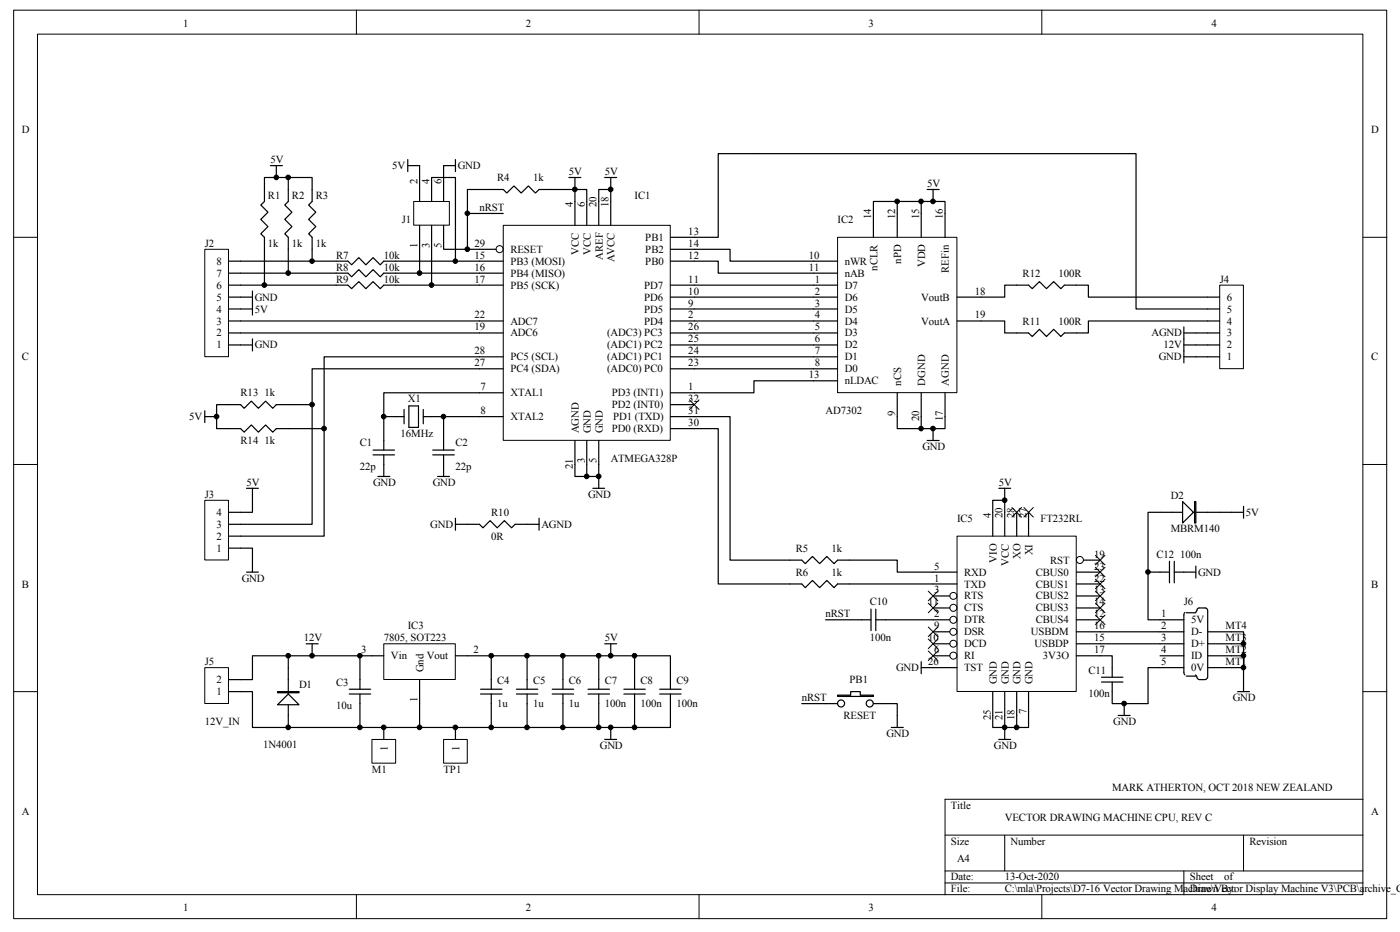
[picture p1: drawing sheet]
<svg xmlns="http://www.w3.org/2000/svg" width="420mm" height="280mm" viewBox="0 0 420 280" stroke-linecap="round" stroke-linejoin="round" font-family="sans-serif">
<g fill="none" stroke="#000" stroke-width=".3">
<path d="M4.1 3h412.1v272.6h-412.1zM11.2 10.2h397.8v258.2h-397.8zM107 3v7.2M209.8 3v7.2M312.7 3v7.2M4.1 71.2h7.1M409.1 71.2h7.1M4.1 139.4h7.1M409.1 139.4h7.1M4.1 207.5h7.1M409.1 207.5h7.1M409.1 239.8h-125.5v28.7"/>
<path d="M283.6 250.6h125.5M301.5 250.6v10.7M373.2 250.6v10.7M107 268.5v7.2M209.8 268.5v7.2M283.6 261.3h125.5M283.6 264.9h125.5M312.7 268.5v7.2M355.3 261.3v7.2"/>
</g>
<g fill="none" stroke="#000" stroke-width=".36">
<path d="M91.9 193.2h3.6M93.7 193.2v3.6M111.6 196.8h-3.6v10M181.5 193.2h3.6M183.3 193.2v3.6M104.8 206.8h6.4M104.8 208.2h6.4M108 208.2v2.9M125.9 207.5v10.8M144.2 206.8h6.5M144.2 208.2h6.5M147.4 203.9v2.9"/>
<path d="M147.4 208.2v2.9M183.3 218.3v3.6M181.5 221.9h3.6"/>
</g>
<path d="M151.1 67.6h50.1v64.5h-50.1z" fill="#fff"/>
<g fill="none" stroke="#000" stroke-width=".3">
<path d="M151 67.6h50.2v64.5h-50.2z"/>
<circle cx="149.9" cy="74.8" r="1.06"/>
</g>
<g fill="none" stroke="#000" stroke-width=".36">
<path d="M81.1 49.7h3.6M82.9 49.7v3.6M86.5 53.3v7.2l-1 1 2.1 2.2-2.1 2.1 2.1 2.2-2.1 2.1 1 1.1v3.6M170.7 53.3h3.6M172.5 53.3v3.6M79.4 74.8v-3.6l-1.1-1.1 2.1-2.1-2.1-2.2 2.1-2.1-2.1-2.2 1.1-1v-7.2h14.3v7.2l-1.1 1 2.2 2.2-2.2 2.1 2.2 2.2-2.2 2.1 1.1 1.1v3.6M143.9 78.4h7.1M143.9 74.8h5M172.5 60.5v7.1M176.1 60.5v7.1M179.7 60.5v7.1M183.3 60.5v7.1"/>
<path d="M201.2 78.4h7.2M201.2 71.2h7.2M201.2 74.8h7.2M100.9 82h3.5l1.1 1.1 2.2-2.2 2.1 2.2 2.2-2.2 2.1 2.2 1.1-1.1h3.6M143.9 82h7.1M143.9 85.6h7.1M143.9 96.3h7.1M143.9 99.9h7.1M201.2 85.6h43M201.2 96.3h43M201.2 92.7h43M201.2 89.2h43"/>
<path d="M201.2 99.9h43M143.9 117.9h7.1M143.9 110.7h7.1M143.9 107.1h7.1M201.2 117.9h7.2M201.2 110.7h43M201.2 107.1h43M201.2 103.5h43M112 135h6.4M112 136.5h6.4M115.2 125v10M115.2 136.5v6.5"/>
<path d="M118.8 125h2.5M121.3 122.9v4.3M122.7 121.8h2.9v6.4h-2.9zM127 125h24M127 122.9v4.3M129.9 135h6.4M129.9 136.5h6.4M133.1 125v10M133.1 136.5v6.5M172.5 132.2v10.8h7.2v-10.8M176.1 132.2v10.8M201.2 125h7.2"/>
<path d="M201.2 128.6h7.2M201.2 121.4h7.2M113.4 143h3.6M131.3 143h3.6M177.9 146.5h3.6M179.7 143v3.5M158.2 196.8v10M168.9 196.8v10M179.7 196.8v10M155 206.8h6.4M155 208.2h6.4M158.2 208.2v10.1"/>
<path d="M165.7 206.8h6.5M165.7 208.2h6.5M168.9 208.2v10.1M176.5 206.8h6.4M176.5 208.2h6.4M179.7 208.2v10.1"/>
</g>
<path d="M61.5 74.8h7.1v32.2h-7.1z" fill="#fff"/>
<path d="M61.5 74.8h7.1v32.2h-7.1z" fill="none" stroke="#000" stroke-width=".3"/>
<path d="M122.4 47.9v3.6M122.4 49.7h3.5M147.4 56.9h3.6l1.1 1 2.2-2.1 2.1 2.1 2.2-2.1 2.1 2.1 1.1-1h3.5M68.6 78.4h3.6M68.6 99.9h3.6M68.6 96.3h3.6M68.6 92.7h7.2M68.6 89.2h7.2M68.6 85.6h3.6M68.6 82h3.6M75.8 87.3v7.2M68.6 103.5h3.6" fill="none" stroke="#000" stroke-width=".36"/>
<path d="M61.5 200.4h7.1v10.7h-7.1z" fill="#fff"/>
<path d="M61.5 200.3h7.1v10.8h-7.1z" fill="none" stroke="#000" stroke-width=".3"/>
<g fill="none" stroke="#000" stroke-width=".36">
<path d="M355.3 98.1v10.8M355.3 99.9h3.6M355.3 107.1h3.6M355.3 103.5h3.6M108 196.8h-32.2v7.1h-7.2M68.6 207.5h7.2v10.8h32.2M187.2 206.8h6.5M187.2 208.2h6.5M190.4 203.9v2.9M190.4 208.2v2.9M198 206.8h6.4M198 208.2h6.4"/>
<path d="M201.2 203.9v2.9M201.2 208.2v2.9"/>
</g>
<path d="M124.2 60.5h10.7v7.1h-10.7z" fill="#fff"/>
<path d="M124.2 60.5h10.7v7.1h-10.7z" fill="none" stroke="#000" stroke-width=".3"/>
<g fill="none" stroke="#000" stroke-width=".36">
<path d="M125.9 49.7v10.8M136.7 49.7h-3.6v10.8M136.7 47.9v3.6M147.4 56.9h-7.1v7.2M72.2 78.4h32.2l1.1 1.1 2.2-2.2 2.1 2.2 2.2-2.2 2.1 2.2 1.1-1.1h28.7M79.4 74.8v10.8M86.5 74.8v7.2M93.7 74.8v3.6M125.9 67.6v3.6M129.5 60.5v-7.2h7.2v25.1M129.5 67.6v3.6M133.1 67.6v7.2h10.8"/>
<path d="M151 64.1h-10.7v10.7M72.2 85.6h32.2l1.1 1 2.2-2.1 2.1 2.1 2.2-2.1 2.1 2.1 1.1-1h28.7M72.2 82h28.7M72.2 96.3h71.7M72.2 99.9h71.7M118.8 82h25.1M358.9 99.9h3.5M72.2 103.5h3.6M75.8 101.7v3.6M143.9 117.9h-28.7v7.1h3.6M247.8 211.1h3.6M262.1 211.1h3.6"/>
</g>
<path d="M251.4 208.6h3.9v-1.1h2.9v1.1h3.9v.4h-10.7z" fill-rule="evenodd" fill="#fff"/>
<g fill="none" stroke="#000" stroke-width=".36">
<path d="M240.6 211.1h7.2M251.4 208.6h3.9v-1.1h2.9v1.1h3.9v.4h-10.7zM267.5 218.3h3.6M269.3 214.7v3.6"/>
<circle cx="252.4" cy="211.1" r="1.06"/>
<circle cx="261" cy="211.1" r="1.06"/>
</g>
<path d="M287.3 160.9h35.7v46.6h-35.7z" fill="#fff"/>
<g fill="none" stroke="#000" stroke-width=".3">
<path d="M287.2 160.9h35.8v46.6h-35.8z"/>
<circle cx="286.1" cy="178.8" r="1.05"/>
<circle cx="324.1" cy="168" r="1.06"/>
<circle cx="286.1" cy="182.4" r="1.06"/>
<circle cx="286.1" cy="196.7" r="1.06"/>
<circle cx="286.1" cy="186" r="1.06"/>
<circle cx="286.1" cy="189.6" r="1.06"/>
<circle cx="286.1" cy="193.2" r="1.05"/>
</g>
<g fill="none" stroke="#000" stroke-width=".36">
<path d="M208.4 125h10.7v43.1h21.5l1.1 1 2.1-2.1 2.2 2.1 2.1-2.1 2.2 2.1 1.1-1h17.9v3.6h17.9M208.4 128.6h7.2v46.6h25l1.1 1.1 2.1-2.1 2.2 2.1 2.1-2.1 2.2 2.1 1.1-1.1h35.8M299.8 146.5h3.5M301.5 146.5v3.6M305.1 153.7v7.2M308.7 153.7v7.2M280 178.8h5.1M297.9 160.9v-10.8h3.6v10.8M323 175.2h7.2M323 178.8h7.2M323 171.7h7.2M325.2 168.1h5"/>
<path d="M247.8 186h13.6M261.4 182.8v6.4M262.8 186h22.3M262.8 182.8v6.4M280 189.6h5.1M280 193.2h5.1M280 196.8h5.1M280 182.4h5.1M323 189.6h7.2M323 193.2h7.2M323 196.8h7.2M323 186h7.2"/>
<path d="M323 182.4h7.2M348.1 189.6h7.2M348.1 193.2h7.2M348.1 196.8h7.2M348.1 186h7.2M355.3 184.6v17.2l.3 .7M355.6 183.8l-.3 .7M356 183.9h2.9M359.2 183.1l-.4 .6M359.9 182.4l-.5 .2-.2 .5M359.9 182.4l2.1 .1 .4 .6M362.4 189.6h7.2"/>
<path d="M362.4 193.2h7.2M362.4 196.8h7.2M362.4 183.1v20.1M280 200.3h7.2M297.9 207.5v10.8h10.8v-10.8M301.5 207.5v14.4M305.1 207.5v10.8M348.1 200.3h7.2M356 202.9h2.9M358.8 202.5l.4 .7M359.2 203.2l.2 .5 .5 .2M359.9 203.9h1.8"/>
<path d="M362.4 203.2l-.2 .5-.5 .2M362.4 200.3h7.2M299.8 221.9h3.5"/>
</g>
<path d="M115.2 193.2h21.4v10.7h-21.4z" fill="#fff"/>
<g fill="none" stroke="#000" stroke-width=".3">
<path d="M206.9 120l2.9 2.9M209.8 120l-2.9 2.9M303.7 152.3l2.9 2.9M306.6 152.3l-2.9 2.9M307.3 152.3l2.8 2.9M310.1 152.3l-2.8 2.9M278.6 177.4l2.9 2.9M281.5 177.4l-2.9 2.9M328.7 177.4l2.9 2.9M328.7 173.8l2.9 2.9M328.7 170.2l2.9 2.9M328.7 166.6l2.9 2.9"/>
<path d="M331.6 177.4l-2.9 2.9M331.6 173.8l-2.9 2.9M331.6 170.2l-2.9 2.9M331.6 166.6l-2.9 2.9M115.2 193.2h21.4v10.7h-21.4zM278.6 181l2.9 2.9M278.6 188.1l2.9 2.9M278.6 191.7l2.9 2.9M278.6 195.3l2.9 2.9M281.5 181l-2.9 2.9M281.5 188.1l-2.9 2.9M281.5 191.7l-2.9 2.9"/>
<path d="M281.5 195.3l-2.9 2.9M328.7 184.6l2.9 2.8M328.7 181l2.9 2.9M331.6 184.6l-2.9 2.8M331.6 181l-2.9 2.9"/>
</g>
<g fill="none" stroke="#000" stroke-width=".36">
<path d="M165.3 56.9h10.8v3.6M172.5 56.9v3.6M181.5 53.3h3.6M183.3 53.3v3.6M179.7 60.5v-3.6h3.6v3.6M348.1 153.7h17.9M351 171.7h-6.5v14.3h3.6M351 168.4v6.5M352.4 171.7h6.5M352.4 168.4v6.5M358.9 169.8v3.6M111.6 196.8h3.6"/>
<path d="M136.7 196.8h10.7v7.1M190.4 196.8v7.1M330.2 196.8h3.6v6.4M330.2 193.2h17.9M330.2 189.6h17.9M369.6 189.6h3.6v17.9M369.6 196.8h3.6M369.6 193.2h3.6M108 211.1v7.2h39.4v-7.2M125.9 203.9v3.6M190.4 211.1v7.2M330.6 204.6h6.4"/>
<path d="M330.6 203.2h6.4M335.6 214.7h3.6M337.4 211.1v3.6M348.1 200.3h-3.6v10.8h-10.7v-6.5M369.6 200.3h3.6M371.4 207.5h3.6"/>
</g>
<path d="M358.5 150.5h.4v6.4h-.4z" fill-rule="evenodd" fill="#fff"/>
<path d="M358.5 150.5h.4v6.4h-.4z" fill="none" stroke="#000" stroke-width=".36"/>
<path d="M354.9 150.5l3.3 3.2-3.3 3.2z" fill="#fff"/>
<g fill="none" stroke="#000" stroke-width=".36">
<path d="M226.3 46.1h-10.7v25.1h-7.2M125.9 71.2v10.8M129.5 71.2v14.4M74 146.5h3.5M75.8 146.5v3.6M348.1 153.7h-3.6v18M354.9 150.5l3.3 3.2-3.3 3.2zM366 153.7h7.2M373.2 151.9v3.6M74 171.7h3.5M75.8 168.1v3.6M147.4 196.8h53.8v7.1"/>
<path d="M201.2 211.1v7.2h-53.8M265.7 211.1h3.6v3.6"/>
</g>
<g fill="#000">
<circle cx="82.9" cy="53.2" r=".68"/>
<circle cx="86.5" cy="53.2" r=".7"/>
<circle cx="172.5" cy="56.8" r=".7"/>
<circle cx="183.3" cy="56.8" r=".7"/>
<circle cx="93.7" cy="78.4" r=".69"/>
<circle cx="136.7" cy="78.4" r=".69"/>
<circle cx="140.3" cy="74.8" r=".7"/>
<circle cx="140.3" cy="64" r=".69"/>
<circle cx="79.3" cy="85.5" r=".7"/>
<circle cx="86.5" cy="81.9" r=".7"/>
<circle cx="125.9" cy="81.9" r=".7"/>
<circle cx="129.5" cy="85.5" r=".7"/>
<circle cx="115.2" cy="125" r=".7"/>
<circle cx="133.1" cy="125" r=".68"/>
</g>
<g fill="none" stroke="#000" stroke-width=".3">
<circle cx="82.9" cy="53.2" r=".68"/>
<circle cx="86.5" cy="53.2" r=".7"/>
<circle cx="172.5" cy="56.8" r=".7"/>
<circle cx="183.3" cy="56.8" r=".7"/>
<circle cx="93.7" cy="78.4" r=".69"/>
<circle cx="136.7" cy="78.4" r=".69"/>
<circle cx="140.3" cy="74.8" r=".7"/>
<circle cx="140.3" cy="64" r=".69"/>
<circle cx="79.3" cy="85.5" r=".7"/>
<circle cx="86.5" cy="81.9" r=".7"/>
<circle cx="125.9" cy="81.9" r=".7"/>
<circle cx="129.5" cy="85.5" r=".7"/>
<circle cx="115.2" cy="125" r=".7"/>
<circle cx="133.1" cy="125" r=".68"/>
</g>
<path d="M61.5 150.2h7.1v17.8h-7.1z" fill="#fff"/>
<path d="M61.5 150.1h7.1v17.9h-7.1z" fill="none" stroke="#000" stroke-width=".3"/>
<path d="M143.9 110.7h-50.2v46.6h-25.1M75.8 150.1v3.6h-7.2M68.6 164.5h7.2v3.6M68.6 160.9h3.6" fill="none" stroke="#000" stroke-width=".36"/>
<path d="M133.2 221.9h7v7.1h-7z" fill="#fff"/>
<g fill="none" stroke="#000" stroke-width=".3">
<path d="M133.1 221.9h7.1v7.1h-7.1z"/>
<circle cx="176.1" cy="142.9" r=".7"/>
<circle cx="179.7" cy="142.9" r=".7"/>
</g>
<path d="M136.7 218.3v3.6" fill="none" stroke="#000" stroke-width=".36"/>
<g fill="#000">
<circle cx="176.1" cy="142.9" r=".7"/>
<circle cx="179.7" cy="142.9" r=".7"/>
</g>
<path d="M366.1 85.6h7.1v25h-7.1z" fill="#fff"/>
<path d="M366 85.6h7.2v25h-7.2z" fill="none" stroke="#000" stroke-width=".3"/>
<path d="M362.4 99.9h3.6M362.4 96.3h3.6M362.4 92.7h3.6M362.4 89.2h3.6M358.9 107.1h7.1M358.9 103.5h7.1" fill="none" stroke="#000" stroke-width=".36"/>
<path d="M111.7 221.9h7v7.1h-7z" fill="#fff"/>
<path d="M111.6 221.9h7.1v7.1h-7.1z" fill="none" stroke="#000" stroke-width=".3"/>
<path d="M136.7 157.3h7.2l1 1.1 2.2-2.2 2.1 2.2 2.2-2.2 2.1 2.2 1.1-1.1h7.2M136.7 155.5v3.6M161.8 155.5v3.6M86.5 200.3v18M115.2 218.3v3.6" fill="none" stroke="#000" stroke-width=".36"/>
<path d="M83.3 207.5h6.4v.4h-6.4z" fill-rule="evenodd" fill="#fff"/>
<path d="M83.3 207.5h6.4v.4h-6.4z" fill="none" stroke="#000" stroke-width=".36"/>
<path d="M83.3 211.5l3.2-3.3 3.2 3.3z" fill="#fff"/>
<path d="M86.5 196.8v3.5M276.5 198.5v3.6M86.5 208.2l3.2 3.3h-6.4zM276.5 200.3h3.5" fill="none" stroke="#000" stroke-width=".36"/>
<path d="M251.4 71.2h35.8v46.6h-35.8z" fill="#fff"/>
<g fill="none" stroke="#000" stroke-width=".3">
<path d="M251.4 71.2h35.8v46.6h-35.8z"/>
<circle cx="269.2" cy="60.4" r=".7"/>
<circle cx="276.4" cy="60.4" r=".68"/>
<circle cx="280" cy="60.4" r=".7"/>
<circle cx="65" cy="125" r=".7"/>
<circle cx="93.6" cy="121.4" r=".7"/>
<circle cx="97.2" cy="128.6" r=".7"/>
<circle cx="276.4" cy="128.6" r=".68"/>
<circle cx="280" cy="128.6" r=".7"/>
<circle cx="301.5" cy="150.1" r=".7"/>
<circle cx="344.5" cy="171.6" r=".69"/>
<circle cx="86.5" cy="196.7" r=".7"/>
<circle cx="93.6" cy="196.7" r=".7"/>
<circle cx="108" cy="196.7" r=".7"/>
<circle cx="147.4" cy="196.7" r=".7"/>
<circle cx="158.2" cy="196.7" r=".7"/>
<circle cx="168.9" cy="196.7" r=".7"/>
<circle cx="179.7" cy="196.7" r=".7"/>
<circle cx="183.3" cy="196.7" r=".7"/>
<circle cx="190.4" cy="196.7" r=".7"/>
<circle cx="373.2" cy="193.1" r=".7"/>
<circle cx="373.2" cy="196.7" r=".7"/>
<circle cx="86.5" cy="218.2" r=".7"/>
<circle cx="108" cy="218.2" r=".7"/>
<circle cx="115.2" cy="218.2" r=".7"/>
<circle cx="125.9" cy="218.2" r=".7"/>
<circle cx="136.7" cy="218.2" r=".7"/>
<circle cx="147.4" cy="218.2" r=".7"/>
<circle cx="158.2" cy="218.2" r=".7"/>
<circle cx="168.9" cy="218.2" r=".7"/>
<circle cx="179.7" cy="218.2" r=".7"/>
<circle cx="183.3" cy="218.2" r=".7"/>
<circle cx="190.4" cy="218.2" r=".7"/>
<circle cx="301.5" cy="218.2" r=".7"/>
<circle cx="305.1" cy="218.2" r=".7"/>
<circle cx="337.4" cy="211.1" r=".7"/>
<circle cx="373.2" cy="200.3" r=".7"/>
</g>
<g fill="none" stroke="#000" stroke-width=".36">
<path d="M226.3 46.1h114.6v46.6h21.5M278.2 56.9h3.6M280 56.9v3.6M208.4 78.4h7.2v3.6h35.8M208.4 74.8h10.7v3.6h32.3M262.1 71.2v-10.7h21.5v10.7M269.3 60.5v10.7M276.5 60.5v10.7M244.2 85.6h7.2M244.2 96.3h7.2M244.2 89.2h7.2M244.2 92.7h7.2"/>
<path d="M244.2 99.9h7.2M287.2 89.2h14.3v-3.6h7.2l1.1 1 2.1-2.1 2.2 2.1 2.1-2.1 2.2 2.1 1-1h7.2v3.6h35.8M287.2 96.3h14.3v3.6h7.2l1.1 1.1 2.1-2.2 2.2 2.2 2.1-2.2 2.2 2.2 1-1.1h7.2v-3.6h35.8M143.9 107.1h-46.6v53.8h-25.1M244.2 103.5h7.2M244.2 107.1h7.2M244.2 110.7h7.2M251.4 114.3h-25.1v3.6h-17.9M269.3 117.9v10.7h14.3v-10.7M276.5 117.9v10.7M61.5 123.2v3.6M61.5 125h3.5"/>
<path d="M93.7 121.4h-10.8l-1 1.1-2.2-2.1-2.2 2.1-2.1-2.1-2.1 2.1-1.1-1.1h-7.2v7.2h7.2l1.1 1.1 2.1-2.2 2.1 2.2 2.2-2.2 2.2 2.2 1-1.1h14.4M278.2 132.2h3.6M280 128.6v3.6"/>
</g>
<g fill="#000">
<circle cx="269.2" cy="60.4" r=".7"/>
<circle cx="276.4" cy="60.4" r=".68"/>
<circle cx="280" cy="60.4" r=".7"/>
<circle cx="65" cy="125" r=".7"/>
<circle cx="93.6" cy="121.4" r=".7"/>
<circle cx="97.2" cy="128.6" r=".7"/>
<circle cx="276.4" cy="128.6" r=".68"/>
<circle cx="280" cy="128.6" r=".7"/>
<circle cx="301.5" cy="150.1" r=".7"/>
<circle cx="344.5" cy="171.6" r=".69"/>
<circle cx="86.5" cy="196.7" r=".7"/>
<circle cx="93.6" cy="196.7" r=".7"/>
<circle cx="108" cy="196.7" r=".7"/>
<circle cx="147.4" cy="196.7" r=".7"/>
<circle cx="158.2" cy="196.7" r=".7"/>
<circle cx="168.9" cy="196.7" r=".7"/>
<circle cx="179.7" cy="196.7" r=".7"/>
<circle cx="183.3" cy="196.7" r=".7"/>
<circle cx="190.4" cy="196.7" r=".7"/>
<circle cx="373.2" cy="193.1" r=".7"/>
<circle cx="373.2" cy="196.7" r=".7"/>
<circle cx="86.5" cy="218.2" r=".7"/>
<circle cx="108" cy="218.2" r=".7"/>
<circle cx="115.2" cy="218.2" r=".7"/>
<circle cx="125.9" cy="218.2" r=".7"/>
<circle cx="136.7" cy="218.2" r=".7"/>
<circle cx="147.4" cy="218.2" r=".7"/>
<circle cx="158.2" cy="218.2" r=".7"/>
<circle cx="168.9" cy="218.2" r=".7"/>
<circle cx="179.7" cy="218.2" r=".7"/>
<circle cx="183.3" cy="218.2" r=".7"/>
<circle cx="190.4" cy="218.2" r=".7"/>
<circle cx="301.5" cy="218.2" r=".7"/>
<circle cx="305.1" cy="218.2" r=".7"/>
<circle cx="337.4" cy="211.1" r=".7"/>
<circle cx="373.2" cy="200.3" r=".7"/>
</g>
<g font-size="3.2">
<text x="55" y="8">1</text>
<text x="157.8" y="8">2</text>
<text x="260.7" y="8">3</text>
<text x="363.5" y="8">4</text>
<text x="6.6" y="40">D</text>
<text x="411.6" y="40">D</text>
<text x="81.1" y="48.9">5V</text>
<text x="117.7" y="50.7">5V</text>
<text x="137.4" y="50.7">GND</text>
<text x="170.7" y="52.5">5V</text>
<text x="181.5" y="52.5">5V</text>
<text x="80.4" y="59.7">R1</text>
<text x="87.6" y="59.7">R2</text>
<text x="94.8" y="59.7">R3</text>
<text x="125.3" y="55.1" transform="rotate(-90 125.3 55.1)">2</text>
<text x="128.9" y="55.1" transform="rotate(-90 128.9 55.1)">4</text>
<text x="132.5" y="55.1" transform="rotate(-90 132.5 55.1)">6</text>
<text x="149.2" y="54.3">R4</text>
<text x="160" y="54.3">1k</text>
<text x="190.4" y="59.7">IC1</text>
<text x="278.2" y="56.1">5V</text>
<text x="143.9" y="63.3">nRST</text>
<text x="171.9" y="62.2" transform="rotate(-90 171.9 62.2)">4</text>
<text x="175.5" y="62.2" transform="rotate(-90 175.5 62.2)">6</text>
<text x="179.1" y="62.2" transform="rotate(-90 179.1 62.2)">20</text>
<text x="182.7" y="62.2" transform="rotate(-90 182.7 62.2)">18</text>
<text x="261.5" y="65.8" transform="rotate(-90 261.5 65.8)">14</text>
<text x="268.7" y="65.8" transform="rotate(-90 268.7 65.8)">12</text>
<text x="275.8" y="65.8" transform="rotate(-90 275.8 65.8)">15</text>
<text x="283" y="65.8" transform="rotate(-90 283 65.8)">16</text>
<text x="120.6" y="66.9">J1</text>
<text x="206.6" y="70.4">13</text>
<text x="251.4" y="66.9">IC2</text>
<text x="61.5" y="74">J2</text>
<text x="80.4" y="74">1k</text>
<text x="87.6" y="74">1k</text>
<text x="94.8" y="74">1k</text>
<text x="100.9" y="77.6">R7</text>
<text x="115.2" y="77.6">10k</text>
<text x="125.3" y="74.4" transform="rotate(-90 125.3 74.4)">1</text>
<text x="128.9" y="74.4" transform="rotate(-90 128.9 74.4)">3</text>
<text x="132.5" y="74.4" transform="rotate(-90 132.5 74.4)">5</text>
<text x="142.4" y="77.6">15</text>
<text x="142.4" y="74">29</text>
<text x="153.2" y="75.8">RESET</text>
<text x="173.7" y="76.6" transform="rotate(-90 173.7 76.6)">VCC</text>
<text x="177.3" y="76.6" transform="rotate(-90 177.3 76.6)">VCC</text>
<text x="193.7" y="72.3">PB1</text>
<text x="193.7" y="75.8">PB2</text>
<text x="206.6" y="77.6">12</text>
<text x="206.6" y="74">14</text>
<text x="242.8" y="77.6">10</text>
<text x="65" y="83">7</text>
<text x="65" y="79.4">8</text>
<text x="100.9" y="81.2">R8</text>
<text x="115.2" y="81.2">10k</text>
<text x="142.4" y="81.2">16</text>
<text x="153.2" y="79.4">PB3 (MOSI)</text>
<text x="153.2" y="83">PB4 (MISO)</text>
<text x="180.9" y="78" transform="rotate(-90 180.9 78)">AREF</text>
<text x="184.4" y="78.7" transform="rotate(-90 184.4 78.7)">AVCC</text>
<text x="193.7" y="79.4">PB0</text>
<text x="242.8" y="81.2">11</text>
<text x="253.5" y="79.4">nWR</text>
<text x="253.5" y="83">nAB</text>
<text x="263.3" y="81.2" transform="rotate(-90 263.3 81.2)">nCLR</text>
<text x="270.5" y="79.1" transform="rotate(-90 270.5 79.1)">nPD</text>
<text x="277.6" y="80.2" transform="rotate(-90 277.6 80.2)">VDD</text>
<text x="284.8" y="82" transform="rotate(-90 284.8 82)">REFin</text>
<text x="306.9" y="83">R12</text>
<text x="317.7" y="83">100R</text>
<text x="65" y="86.6">6</text>
<text x="100.9" y="84.8">R9</text>
<text x="115.2" y="84.8">10k</text>
<text x="142.4" y="84.8">17</text>
<text x="153.2" y="86.6">PB5 (SCK)</text>
<text x="193.3" y="86.6">PD7</text>
<text x="206.6" y="88.4">10</text>
<text x="206.6" y="84.8">11</text>
<text x="244.5" y="84.8">1</text>
<text x="244.5" y="88.4">2</text>
<text x="253.5" y="86.6">D7</text>
<text x="292.6" y="88.4">18</text>
<text x="366" y="84.8">J4</text>
<text x="65" y="93.8">4</text>
<text x="65" y="90.2">5</text>
<text x="76.5" y="90.2">GND</text>
<text x="76.5" y="93.8">5V</text>
<text x="142.4" y="95.5">22</text>
<text x="193.3" y="93.8">PD5</text>
<text x="193.3" y="90.2">PD6</text>
<text x="206.6" y="95.5">2</text>
<text x="206.6" y="92">9</text>
<text x="244.5" y="92">3</text>
<text x="244.5" y="95.5">4</text>
<text x="253.5" y="90.2">D6</text>
<text x="253.5" y="93.8">D5</text>
<text x="276.5" y="90.2">VoutB</text>
<text x="292.6" y="95.5">19</text>
<text x="368.2" y="93.8">5</text>
<text x="368.2" y="90.2">6</text>
<text x="65" y="100.9">2</text>
<text x="65" y="97.4">3</text>
<text x="142.4" y="99.1">19</text>
<text x="153.2" y="97.4">ADC7</text>
<text x="153.2" y="100.9">ADC6</text>
<text x="182.2" y="100.9">(ADC3) PC3</text>
<text x="193.3" y="97.4">PD4</text>
<text x="206.6" y="99.1">26</text>
<text x="244.5" y="99.1">5</text>
<text x="253.5" y="97.4">D4</text>
<text x="253.5" y="100.9">D3</text>
<text x="276.5" y="97.4">VoutA</text>
<text x="306.9" y="97.4">R11</text>
<text x="317.7" y="97.4">100R</text>
<text x="345.6" y="100.9">AGND</text>
<text x="368.2" y="100.9">3</text>
<text x="368.2" y="97.4">4</text>
<text x="65" y="104.5">1</text>
<text x="76.5" y="104.5">GND</text>
<text x="142.4" y="106.3">28</text>
<text x="182.2" y="104.5">(ADC1) PC2</text>
<text x="206.6" y="106.3">24</text>
<text x="206.6" y="102.7">25</text>
<text x="244.5" y="102.7">6</text>
<text x="244.5" y="106.3">7</text>
<text x="253.5" y="104.5">D2</text>
<text x="349.2" y="104.5">12V</text>
<text x="368.2" y="104.5">2</text>
<text x="6.6" y="108.1">C</text>
<text x="142.4" y="109.9">27</text>
<text x="153.2" y="111.7">PC4 (SDA)</text>
<text x="153.2" y="108.1">PC5 (SCL)</text>
<text x="182.2" y="111.7">(ADC0) PC0</text>
<text x="182.2" y="108.1">(ADC1) PC1</text>
<text x="206.6" y="109.9">23</text>
<text x="242.8" y="113.5">13</text>
<text x="244.5" y="109.9">8</text>
<text x="253.5" y="108.1">D1</text>
<text x="253.5" y="111.7">D0</text>
<text x="347.8" y="108.1">GND</text>
<text x="368.2" y="108.1">1</text>
<text x="411.6" y="108.1">C</text>
<text x="72.2" y="118.9">R13 1k</text>
<text x="144.2" y="117.1">7</text>
<text x="153.2" y="118.9">XTAL1</text>
<text x="183.6" y="118.9">PD3 (INT1)</text>
<text x="206.6" y="117.1">1</text>
<text x="253.5" y="115.3">nLDAC</text>
<text x="270.5" y="115.7" transform="rotate(-90 270.5 115.7)">nCS</text>
<text x="277.6" y="115.7" transform="rotate(-90 277.6 115.7)">DGND</text>
<text x="284.8" y="115.7" transform="rotate(-90 284.8 115.7)">AGND</text>
<text x="122.4" y="120.7">X1</text>
<text x="144.2" y="124.2">8</text>
<text x="183.6" y="122.5">PD2 (INT0)</text>
<text x="206.6" y="124.2">31</text>
<text x="206.6" y="120.7">32</text>
<text x="247.8" y="124.2">AD7302</text>
<text x="268.7" y="124.7" transform="rotate(-90 268.7 124.7)">9</text>
<text x="56.8" y="126.1">5V</text>
<text x="120.2" y="131.1">16MHz</text>
<text x="153.2" y="126.1">XTAL2</text>
<text x="173.7" y="130" transform="rotate(-90 173.7 130)">AGND</text>
<text x="177.3" y="130" transform="rotate(-90 177.3 130)">GND</text>
<text x="180.9" y="130" transform="rotate(-90 180.9 130)">GND</text>
<text x="183.6" y="129.6">PD0 (RXD)</text>
<text x="184" y="126.1">PD1 (TXD)</text>
<text x="206.6" y="127.8">30</text>
<text x="275.8" y="126.4" transform="rotate(-90 275.8 126.4)">20</text>
<text x="283" y="126.4" transform="rotate(-90 283 126.4)">17</text>
<text x="72.2" y="133.2">R14 1k</text>
<text x="108" y="133.9">C1</text>
<text x="136.7" y="133.9">C2</text>
<text x="276.8" y="135">GND</text>
<text x="108" y="141.1">22p</text>
<text x="136.7" y="141.1">22p</text>
<text x="171.9" y="140.8" transform="rotate(-90 171.9 140.8)">21</text>
<text x="175.5" y="139" transform="rotate(-90 175.5 139)">3</text>
<text x="179.1" y="139" transform="rotate(-90 179.1 139)">5</text>
<text x="183.3" y="138.6">ATMEGA328P</text>
<text x="61.5" y="149.4">J3</text>
<text x="74" y="145.8">5V</text>
<text x="112" y="145.8">GND</text>
<text x="129.9" y="145.8">GND</text>
<text x="176.5" y="149.4">GND</text>
<text x="299.8" y="145.8">5V</text>
<text x="351.4" y="149.7">D2</text>
<text x="65" y="154.8">4</text>
<text x="147.4" y="154.8">R10</text>
<text x="297.3" y="155.5" transform="rotate(-90 297.3 155.5)">4</text>
<text x="300.9" y="155.5" transform="rotate(-90 300.9 155.5)">20</text>
<text x="304.5" y="155.5" transform="rotate(-90 304.5 155.5)">28</text>
<text x="308.1" y="155.5" transform="rotate(-90 308.1 155.5)">27</text>
<text x="373.9" y="154.8">5V</text>
<text x="65" y="161.9">2</text>
<text x="65" y="158.3">3</text>
<text x="129.1" y="158.3">GND</text>
<text x="147.4" y="161.9">0R</text>
<text x="162.5" y="158.3">AGND</text>
<text x="287.2" y="156.5">IC5</text>
<text x="312.3" y="156.5">FT232RL</text>
<text x="351.4" y="159.8">MBRM140</text>
<text x="65" y="165.5">1</text>
<text x="238.8" y="165.5">R5</text>
<text x="249.6" y="165.5">1k</text>
<text x="306.3" y="167.7" transform="rotate(-90 306.3 167.7)">XO</text>
<text x="309.9" y="166.6" transform="rotate(-90 309.9 166.6)">XI</text>
<text x="328.4" y="167.3">19</text>
<text x="347" y="167.3">C12 100n</text>
<text x="238.8" y="172.7">R6</text>
<text x="249.6" y="172.7">1k</text>
<text x="280.4" y="170.9">5</text>
<text x="289.3" y="172.7">RXD</text>
<text x="299.1" y="168.8" transform="rotate(-90 299.1 168.8)">VIO</text>
<text x="302.7" y="169.8" transform="rotate(-90 302.7 169.8)">VCC</text>
<text x="310.8" y="172.7">CBUS0</text>
<text x="315.2" y="169.1">RST</text>
<text x="328.4" y="170.9">23</text>
<text x="359.6" y="172.7">GND</text>
<text x="6.6" y="176.3">B</text>
<text x="72.5" y="174.5">GND</text>
<text x="280.4" y="174.5">1</text>
<text x="280.4" y="178.1">3</text>
<text x="289.3" y="176.3">TXD</text>
<text x="289.3" y="179.9">RTS</text>
<text x="310.8" y="179.9">CBUS2</text>
<text x="310.8" y="176.3">CBUS1</text>
<text x="328.4" y="178.1">13</text>
<text x="328.4" y="174.5">22</text>
<text x="411.6" y="176.3">B</text>
<text x="247.8" y="185.3">nRST</text>
<text x="261.1" y="181.7">C10</text>
<text x="278.6" y="181.7">11</text>
<text x="280.4" y="185.3">2</text>
<text x="289.3" y="183.4">CTS</text>
<text x="310.8" y="183.4">CBUS3</text>
<text x="328.4" y="185.3">12</text>
<text x="328.4" y="181.7">14</text>
<text x="348.5" y="185.3">1</text>
<text x="355.3" y="181.7">J6</text>
<text x="122.4" y="188.8">IC3</text>
<text x="280.4" y="188.8">9</text>
<text x="289.3" y="190.6">DSR</text>
<text x="289.3" y="187">DTR</text>
<text x="309.4" y="190.6">USBDM</text>
<text x="310.8" y="187">CBUS4</text>
<text x="328.4" y="188.8">16</text>
<text x="348.5" y="188.8">2</text>
<text x="357.5" y="190.6">D-</text>
<text x="357.5" y="187">5V</text>
<text x="367.8" y="188.8">MT4</text>
<text x="91.2" y="192.4">12V</text>
<text x="108.4" y="196">3</text>
<text x="115.2" y="192.4">7805, SOT223</text>
<text x="117.3" y="197.8">Vin</text>
<text x="128.1" y="197.8">Vout</text>
<text x="142.1" y="196">2</text>
<text x="181.5" y="192.4">5V</text>
<text x="261.1" y="192.4">100n</text>
<text x="278.6" y="192.4">10</text>
<text x="280.4" y="196">6</text>
<text x="289.3" y="197.8">RI</text>
<text x="289.3" y="194.2">DCD</text>
<text x="310.5" y="194.2">USBDP</text>
<text x="313" y="197.8">3V3O</text>
<text x="328.4" y="196">17</text>
<text x="328.4" y="192.4">15</text>
<text x="348.5" y="192.4">3</text>
<text x="348.5" y="196">4</text>
<text x="357.5" y="194.2">D+</text>
<text x="357.5" y="197.8">ID</text>
<text x="367.8" y="196">MT2</text>
<text x="367.8" y="192.4">MT3</text>
<text x="61.5" y="199.6">J5</text>
<text x="127.1" y="201.8" transform="rotate(-90 127.1 201.8)">Gnd</text>
<text x="268.9" y="201.4">GND</text>
<text x="278.6" y="199.6">26</text>
<text x="289.3" y="201.4">TST</text>
<text x="326.6" y="202.1">C11</text>
<text x="348.5" y="199.6">5</text>
<text x="357.5" y="201.4">0V</text>
<text x="367.8" y="199.6">MT1</text>
<text x="65" y="208.6">1</text>
<text x="65" y="205">2</text>
<text x="89.7" y="206.4">D1</text>
<text x="100.9" y="205.7">C3</text>
<text x="149.2" y="205.3">C4</text>
<text x="160" y="205.3">C5</text>
<text x="170.7" y="205.3">C6</text>
<text x="181.5" y="205.3">C7</text>
<text x="192.2" y="205.3">C8</text>
<text x="203" y="205.3">C9</text>
<text x="255" y="205">PB1</text>
<text x="299.1" y="205.4" transform="rotate(-90 299.1 205.4)">GND</text>
<text x="302.7" y="205.4" transform="rotate(-90 302.7 205.4)">GND</text>
<text x="306.3" y="205.4" transform="rotate(-90 306.3 205.4)">GND</text>
<text x="309.9" y="205.4" transform="rotate(-90 309.9 205.4)">GND</text>
<text x="326.6" y="209.3">100n</text>
<text x="100.9" y="212.9">10u</text>
<text x="125.3" y="210.7" transform="rotate(-90 125.3 210.7)">1</text>
<text x="149.2" y="212.1">1u</text>
<text x="160" y="212.1">1u</text>
<text x="170.7" y="212.1">1u</text>
<text x="181.5" y="212.1">100n</text>
<text x="192.2" y="212.1">100n</text>
<text x="203" y="212.1">100n</text>
<text x="240.6" y="210.4">nRST</text>
<text x="253.1" y="215.7">RESET</text>
<text x="308.1" y="214.3" transform="rotate(-90 308.1 214.3)">7</text>
<text x="370" y="210.4">GND</text>
<text x="61.5" y="217.5">12V_IN</text>
<text x="266.1" y="221.1">GND</text>
<text x="297.3" y="216.1" transform="rotate(-90 297.3 216.1)">25</text>
<text x="300.9" y="216.1" transform="rotate(-90 300.9 216.1)">21</text>
<text x="304.5" y="216.1" transform="rotate(-90 304.5 216.1)">18</text>
<text x="334.1" y="217.5">GND</text>
<text x="79" y="224.3">1N4001</text>
<text x="116.4" y="225.5" transform="rotate(-90 116.4 225.5)">1</text>
<text x="137.9" y="225.5" transform="rotate(-90 137.9 225.5)">1</text>
<text x="180" y="224.7">GND</text>
<text x="298.3" y="224.7">GND</text>
<text x="111.6" y="231.9">M1</text>
<text x="133.1" y="231.9">TP1</text>
<text x="333.8" y="237.2">MARK ATHERTON, OCT 2018 NEW ZEALAND</text>
<text x="6.6" y="244.4">A</text>
<text x="285.4" y="242.7">Title</text>
<text x="411.6" y="244.4">A</text>
<text x="301.5" y="246.2">VECTOR DRAWING MACHINE CPU, REV C</text>
<text x="285.4" y="253.4">Size</text>
<text x="303.3" y="253.4">Number</text>
<text x="375" y="253.4">Revision</text>
<text x="287.2" y="258.8">A4</text>
<text x="285.4" y="264.2">Date:</text>
<text x="285.4" y="267.8">File:</text>
<text x="301.5" y="267.8">C:\mla\Projects\D7-16 Vector Drawing Machine\Vector Display Machine V3\PCB\archive_CP</text>
<text x="301.5" y="264.2">13-Oct-2020</text>
<text x="357.1" y="264.2">Sheet</text>
<text x="357.1" y="267.8">Drawn By:</text>
<text x="367.4" y="264.2">of</text>
<text x="55" y="273.5">1</text>
<text x="157.8" y="273.5">2</text>
<text x="260.7" y="273.5">3</text>
<text x="363.5" y="273.5">4</text>
</g>
</svg>
